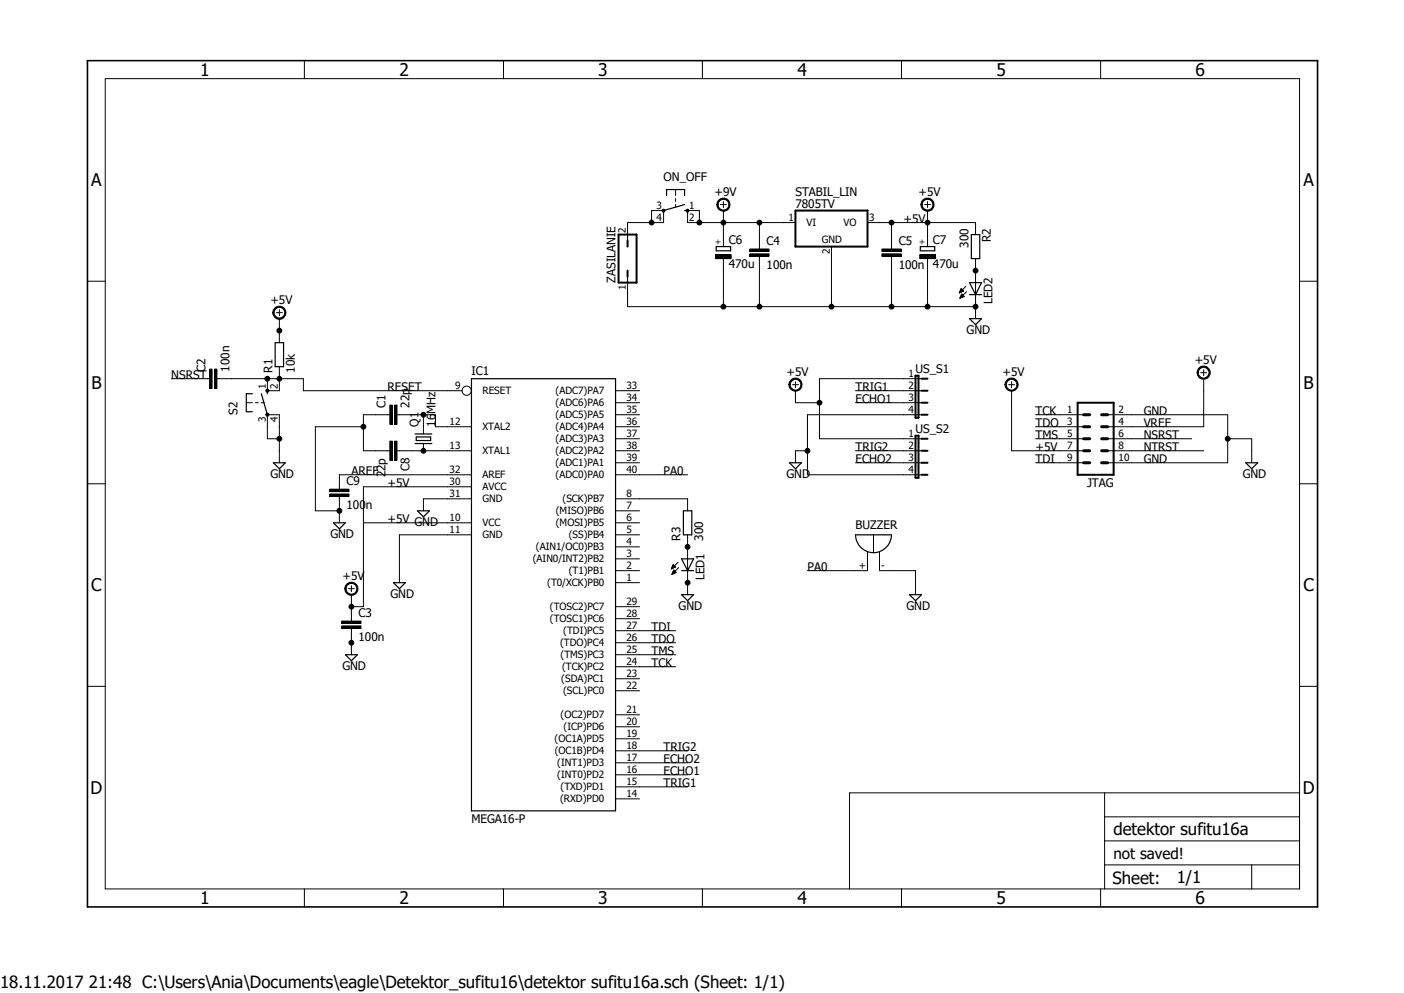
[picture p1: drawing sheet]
<svg xmlns="http://www.w3.org/2000/svg" width="297mm" height="210mm" viewBox="0 0 297 210" stroke-linecap="round" stroke-linejoin="round" font-family="sans-serif">
<path d="M17.9 12.5l261.2 179.9M279.1 12.5l-261.2 179.9" fill="none" stroke="#fff" stroke-width=".21"/>
<g fill="none" stroke="#000" stroke-width=".42">
<path d="M130.9 49.6h3.8v10.2h-3.8zM132.8 50.9v1.3M132.8 57.2v1.3M168.3 44.5h15.2v7.7h-15.2zM193.7 79.5h.6v8.8h-.6zM193.7 92.2h.6v8.8h-.6zM194.9 85.2h1.3M194.9 82.6h1.3M194.9 80.1h1.3M194.9 87.7h1.3M194.9 97.9h1.3M194.9 95.3h1.3"/>
<path d="M194.9 92.8h1.3M228 85.2h7.6v15.2h-7.6zM194.9 100.4h1.3"/>
</g>
<g fill="none" stroke="#000" stroke-width=".21">
<path d="M22.3 16.6h252.6v171.4h-252.6zM64.4 12.8v3.8M106.5 12.8v3.8M148.6 12.8v3.8M190.7 12.8v3.8M232.8 12.8v3.8M18.5 59.5h3.8M132.8 58.5v6.4h73.6M137.8 47.1v-2.6h2.6v2.6h-7.6v3.8M140.1 44.3h.5v.5h-.5zM142.9 40.1v1.3M142.9 42v.6"/>
<path d="M142.9 43.3v.6M145.2 44.3h.5v.5h-.5zM148 47.1v-2.6h-2.5v2.6h22.8M151.4 53.8h3.3v.9h-3.3zM152 42.4a1.4 1.4 0 0 1 2.2 .1 1.4 1.4 0 0 1-.8 2.1 1.4 1.4 0 0 1-1.8-1.3h.3a1.15 1.15 0 0 1 1.6-1.1 1.15 1.15 0 0 1 .4 1.9 1.15 1.15 0 0 1-1.9-.4l-.1-.4h-.3zM152.4 43.3h1.3M153 42.6v1.3M153 44.5v7.7M153 54.7v10.2M158.6 53.7h4.1v.5h-4.1zM158.6 52.7h4.1v.5h-4.1zM160.7 47.1v5.6"/>
<path d="M160.7 54.2v10.7M175.9 52.2v12.7M183.5 47.1h22.9v2.5M186.6 53.7h4v.5h-4zM186.6 52.7h4v.5h-4zM188.6 47.1v5.6M188.6 54.2v10.7M194.6 53.8h3.3v.9h-3.3zM195.2 42.4a1.4 1.4 0 0 1 2.2 .1 1.4 1.4 0 0 1-.8 2.1 1.4 1.4 0 0 1-1.8-1.3h.3a1.13 1.13 0 0 1 1.5-1.1 1.13 1.13 0 0 1 .4 1.9 1.13 1.13 0 0 1-1.8-.4l-.1-.4h-.3zM195.6 43.3h1.2M196.2 42.6v1.3M196.2 44.5v7.7"/>
<path d="M196.2 54.7v10.2M206.4 54.7v12.7M274.9 59.5h3.8M44.4 78.1h.5v4h-.5zM45.4 78.1h.5v4h-.5zM58 65.2a1.39 1.39 0 0 1 2.3 .2 1.39 1.39 0 0 1-.8 2.1 1.39 1.39 0 0 1-1.8-1.4h.3a1.15 1.15 0 0 1 1.5-1.1 1.15 1.15 0 0 1 .4 1.9 1.15 1.15 0 0 1-1.9-.4v-.4h-.3zM58.5 66.1h1.2M59.1 65.5v1.3M59.1 67.4v5.1M59.1 77.6v5h-2.5v-2.5M202.9 61.9h.1M203 61.8h.2"/>
<path d="M203 61.8h.4M203.1 61.6h.5M203.1 63.1h.1M203.1 61.6h.7M203.1 63h.2M203.2 61.5h.6M203.2 62.9h.3M203.2 61.4h.5M203.2 62.8h.5M203.2 61.3h.4M203.2 61.2h.3M203.2 62.7h.7"/>
<path d="M203.3 61.1h.1M203.3 62.7h.6M203.3 62.5h.5M203.3 62.4h.4M203.4 62.4h.2M203.4 62.3h.1M203.5 62.2l.5 .5-.9 .4zM203.8 61.6l-.5-.6-.4 .9M203.8 61.6l-.9 .3M204.3 60.5l-1.4 1.4M204.5 61.7l-1.4 1.4M253.5 77.9a1.4 1.4 0 0 1 2.3 .1 1.4 1.4 0 0 1-.7 2.1 1.4 1.4 0 0 1-1.9-1.3h.3a1.15 1.15 0 0 1 1.7-.9 1.15 1.15 0 0 1 .2 1.9 1.15 1.15 0 0 1-1.9-.6v-.4h-.3z"/>
<path d="M254 78.8h1.3M254.6 78.2v1.3M36.2 80.1h8.2M45.9 80.1h18.3v2.5h33.5M52.1 85.2h1.3M54 85.2h.7M55.3 85.2h.6M56.3 87.5h.5v.4l-.2 .2-.3-.2-.1-.2zM56.3 82.4h.5v.4l-.2 .2-.3-.2-.1-.2zM59.1 92.8h-2.5v-5.1h2.5v10.2M76.9 90.3h-10.2v17.7h5.1M82.5 85.7h.5v4h-.5z"/>
<path d="M82.5 93.3h.5v4.1h-.5zM82.5 87.7h-5.6v7.6h5.6M83.5 85.7h.5v4h-.5zM83.5 93.3h.5v4.1h-.5zM84 87.7h8.1v2.6h7.6M84 95.3h15.7M89.6 87.7v4.1M89.6 93.8v1.5M130.2 87.7h5.1M130.2 95.3h5.1M130.2 90.3h5.1M130.2 92.8h5.1"/>
<path d="M130.2 97.9h5.1M130.2 85.2h5.1M130.2 82.6h5.1M167.2 80.5a1.39 1.39 0 0 1 2.2 .1 1.39 1.39 0 0 1-.8 2.1 1.39 1.39 0 0 1-1.7-1.3h.2a1.15 1.15 0 0 1 1.6-1.2 1.15 1.15 0 0 1 .4 1.9 1.15 1.15 0 0 1-1.9-.4l-.1-.3h-.2zM167.6 81.4h1.3M168.3 82.6v2.6h5.1M168.3 80.7v1.3M170.8 95.3h-2.5v2.6M181 95.3h13.9M181 97.9h13.9M181 85.2h13.9M181 82.6h13.9"/>
<path d="M194.9 87.7h-24.1v12.7h24.1M194.9 80.1h-21.5v12.7h21.5M212.9 80.5a1.39 1.39 0 0 1 2.3 .1 1.39 1.39 0 0 1-.8 2.1 1.39 1.39 0 0 1-1.8-1.3h.3a1.13 1.13 0 0 1 1.5-1.1 1.13 1.13 0 0 1 .4 1.8 1.13 1.13 0 0 1-1.9-.4v-.3h-.3zM213.4 81.4h1.2M214 82.6v12.7h15.2M214 80.7v1.3M219.1 87.7h10.1M219.1 90.3h10.1M219.1 92.8h10.1M219.1 97.9h10.1M234.3 87.7h25.4v10.2h-25.4M234.3 95.3h20.3"/>
<path d="M234.3 92.8h17.8M254.6 80.1v10.2h-20.3M259.7 92.8h5.1v5.1M18.5 102.3h3.8M69.8 104.5h4v.5h-4zM69.8 103.5h4v.5h-4zM71.8 105v5.6M76.9 110.6h22.8M99.7 105.5h-10.1v2.5M99.7 100.4h-27.9v3.1M99.7 113.1h-15.2v10.1M99.7 103h-22.8v25.3h-2.6"/>
<path d="M130.2 105.5h15.3v2.5M130.2 100.4h15.3M130.2 108h5.1M130.2 110.6h5.1M130.2 113.1h5.1M130.2 115.7h5.1M130.2 118.2h5.1M142.2 119.9h.7M142.2 119.8h.6M142.2 119.8h.5M142.3 119.7h.3M142.3 119.6h.2"/>
<path d="M142.4 119.5h.1M142.9 119.9l-.5-.5-.4 .9M142.9 119.9l-.9 .4M143.4 118.9l-1.4 1.4M145.5 113.1v12.7M183.5 116.8v3.9h-12.7M184.8 113.1v3.8M186.1 116.8v3.9h7.6v5.1M274.9 102.3h3.8M72.3 132.4h4.1v.5h-4.1zM72.3 131.4h4.1v.5h-4.1zM73.3 123.6a1.4 1.4 0 0 1 2.2 .2 1.4 1.4 0 0 1-.8 2.1 1.4 1.4 0 0 1-1.8-1.4h.3a1.13 1.13 0 0 1 1.6-1.1 1.13 1.13 0 0 1 .3 1.9 1.13 1.13 0 0 1-1.8-.4l-.1-.4h-.3z"/>
<path d="M73.7 124.5h1.3M74.3 123.9v1.2M74.3 125.8v5.6M74.3 132.9v5.6M130.2 120.7h5.1M130.2 123.2h5.1M130.2 128.3h5.1M130.2 130.9h5.1M130.2 133.4h12.7M130.2 135.9h12.7M130.2 138.5h12.7M142 120.3h.1"/>
<path d="M142.1 120.2h.2M142.1 120.1h.4M142.2 120h.5M142.2 121.5h.1M142.2 121.4h.2M142.2 121.3h.4M142.3 121.2h.5M142.3 121.1h.7M142.3 121h.6M142.4 120.9h.4M142.4 120.8h.3M142.5 120.7h.2"/>
<path d="M142.5 120.6h.1M142.5 120.6l.5 .5-.8 .4zM143.6 120.1l-1.4 1.4M18.5 145.2h3.8M130.2 141h12.7M130.2 143.6h5.1M130.2 146.1h5.1M130.2 158.8h15.3M130.2 156.3h5.1M130.2 153.7h5.1M130.2 151.2h5.1M274.9 145.2h3.8"/>
<path d="M130.2 169h5.1M130.2 166.4h15.3M130.2 163.9h15.3M130.2 161.3h15.3M233.7 167.7v20.3M233.7 177.8h41.2M233.7 172.8h41.2M274.9 167.7h-95.2v20.3M64.4 188v3.8M106.5 188v3.8M148.6 188v3.8M190.7 188v3.8"/>
<path d="M232.8 188v3.8M233.7 182.9h41.2M264.8 182.9v5.1"/>
<circle cx="137.8" cy="47.1" r=".51"/>
<circle cx="148" cy="47.1" r=".51"/>
<circle cx="153" cy="47.1" r=".51"/>
<circle cx="160.7" cy="47.1" r=".51"/>
<circle cx="188.6" cy="47.1" r=".51"/>
<circle cx="196.2" cy="47.1" r=".51"/>
<circle cx="206.4" cy="57.2" r=".51"/>
<circle cx="59.1" cy="69.9" r=".51"/>
<circle cx="153" cy="64.9" r=".51"/>
<circle cx="160.7" cy="64.9" r=".51"/>
<circle cx="175.9" cy="64.9" r=".51"/>
<circle cx="188.6" cy="64.9" r=".51"/>
<circle cx="196.2" cy="64.9" r=".51"/>
<circle cx="206.4" cy="64.9" r=".51"/>
<circle cx="56.6" cy="80.1" r=".51"/>
<circle cx="59.1" cy="92.8" r=".51"/>
<circle cx="59.1" cy="80.1" r=".51"/>
<circle cx="76.9" cy="90.3" r=".51"/>
<circle cx="89.6" cy="95.3" r=".51"/>
<circle cx="89.6" cy="87.7" r=".51"/>
<circle cx="98.7" cy="82.6" r=".98"/>
<circle cx="170.8" cy="95.3" r=".51"/>
<circle cx="173.4" cy="85.2" r=".51"/>
<circle cx="259.7" cy="92.8" r=".51"/>
<circle cx="71.8" cy="108" r=".51"/>
<circle cx="145.5" cy="115.7" r=".51"/>
<circle cx="74.3" cy="128.3" r=".51"/>
<circle cx="74.3" cy="135.9" r=".51"/>
<circle cx="145.5" cy="123.2" r=".51"/>
</g>
<g fill="#000">
<path d="M140.1 44.3h.5v.5h-.5z" fill-rule="evenodd"/>
<path d="M145.2 44.3h.5v.5h-.5z" fill-rule="evenodd"/>
<path d="M151.4 53.8h3.3v.9h-3.3z" fill-rule="evenodd"/>
<path d="M152 42.4a1.4 1.4 0 0 1 2.2 .1 1.4 1.4 0 0 1-.8 2.1 1.4 1.4 0 0 1-1.8-1.3h.3a1.15 1.15 0 0 1 1.6-1.1 1.15 1.15 0 0 1 .4 1.9 1.15 1.15 0 0 1-1.9-.4l-.1-.4h-.3z" fill-rule="evenodd"/>
<path d="M158.6 53.7h4.1v.5h-4.1z" fill-rule="evenodd"/>
<path d="M158.6 52.7h4.1v.5h-4.1z" fill-rule="evenodd"/>
<path d="M186.6 53.7h4v.5h-4z" fill-rule="evenodd"/>
<path d="M186.6 52.7h4v.5h-4z" fill-rule="evenodd"/>
<path d="M194.6 53.8h3.3v.9h-3.3z" fill-rule="evenodd"/>
<path d="M195.2 42.4a1.4 1.4 0 0 1 2.2 .1 1.4 1.4 0 0 1-.8 2.1 1.4 1.4 0 0 1-1.8-1.3h.3a1.13 1.13 0 0 1 1.5-1.1 1.13 1.13 0 0 1 .4 1.9 1.13 1.13 0 0 1-1.8-.4l-.1-.4h-.3z" fill-rule="evenodd"/>
<path d="M44.4 78.1h.5v4h-.5z" fill-rule="evenodd"/>
<path d="M45.4 78.1h.5v4h-.5z" fill-rule="evenodd"/>
<path d="M58 65.2a1.39 1.39 0 0 1 2.3 .2 1.39 1.39 0 0 1-.8 2.1 1.39 1.39 0 0 1-1.8-1.4h.3a1.15 1.15 0 0 1 1.5-1.1 1.15 1.15 0 0 1 .4 1.9 1.15 1.15 0 0 1-1.9-.4v-.4h-.3z" fill-rule="evenodd"/>
<path d="M253.5 77.9a1.4 1.4 0 0 1 2.3 .1 1.4 1.4 0 0 1-.7 2.1 1.4 1.4 0 0 1-1.9-1.3h.3a1.15 1.15 0 0 1 1.7-.9 1.15 1.15 0 0 1 .2 1.9 1.15 1.15 0 0 1-1.9-.6v-.4h-.3z" fill-rule="evenodd"/>
<path d="M56.3 87.5h.5v.4l-.2 .2-.3-.2-.1-.2z" fill-rule="evenodd"/>
<path d="M56.3 82.4h.5v.4l-.2 .2-.3-.2-.1-.2z" fill-rule="evenodd"/>
<path d="M82.5 85.7h.5v4h-.5z" fill-rule="evenodd"/>
<path d="M82.5 93.3h.5v4.1h-.5z" fill-rule="evenodd"/>
<path d="M83.5 85.7h.5v4h-.5z" fill-rule="evenodd"/>
<path d="M83.5 93.3h.5v4.1h-.5z" fill-rule="evenodd"/>
<path d="M167.2 80.5a1.39 1.39 0 0 1 2.2 .1 1.39 1.39 0 0 1-.8 2.1 1.39 1.39 0 0 1-1.7-1.3h.2a1.15 1.15 0 0 1 1.6-1.2 1.15 1.15 0 0 1 .4 1.9 1.15 1.15 0 0 1-1.9-.4l-.1-.3h-.2z" fill-rule="evenodd"/>
<path d="M212.9 80.5a1.39 1.39 0 0 1 2.3 .1 1.39 1.39 0 0 1-.8 2.1 1.39 1.39 0 0 1-1.8-1.3h.3a1.13 1.13 0 0 1 1.5-1.1 1.13 1.13 0 0 1 .4 1.8 1.13 1.13 0 0 1-1.9-.4v-.3h-.3z" fill-rule="evenodd"/>
<path d="M69.8 104.5h4v.5h-4z" fill-rule="evenodd"/>
<path d="M69.8 103.5h4v.5h-4z" fill-rule="evenodd"/>
<path d="M72.3 132.4h4.1v.5h-4.1z" fill-rule="evenodd"/>
<path d="M72.3 131.4h4.1v.5h-4.1z" fill-rule="evenodd"/>
<path d="M73.3 123.6a1.4 1.4 0 0 1 2.2 .2 1.4 1.4 0 0 1-.8 2.1 1.4 1.4 0 0 1-1.8-1.4h.3a1.13 1.13 0 0 1 1.6-1.1 1.13 1.13 0 0 1 .3 1.9 1.13 1.13 0 0 1-1.8-.4l-.1-.4h-.3z" fill-rule="evenodd"/>
<circle cx="137.8" cy="47.1" r=".51"/>
<circle cx="148" cy="47.1" r=".51"/>
<circle cx="153" cy="47.1" r=".51"/>
<circle cx="160.7" cy="47.1" r=".51"/>
<circle cx="188.6" cy="47.1" r=".51"/>
<circle cx="196.2" cy="47.1" r=".51"/>
<circle cx="206.4" cy="57.2" r=".51"/>
<circle cx="59.1" cy="69.9" r=".51"/>
<circle cx="153" cy="64.9" r=".51"/>
<circle cx="160.7" cy="64.9" r=".51"/>
<circle cx="175.9" cy="64.9" r=".51"/>
<circle cx="188.6" cy="64.9" r=".51"/>
<circle cx="196.2" cy="64.9" r=".51"/>
<circle cx="206.4" cy="64.9" r=".51"/>
<circle cx="56.6" cy="80.1" r=".51"/>
<circle cx="59.1" cy="92.8" r=".51"/>
<circle cx="59.1" cy="80.1" r=".51"/>
<circle cx="76.9" cy="90.3" r=".51"/>
<circle cx="89.6" cy="95.3" r=".51"/>
<circle cx="89.6" cy="87.7" r=".51"/>
<circle cx="170.8" cy="95.3" r=".51"/>
<circle cx="173.4" cy="85.2" r=".51"/>
<circle cx="259.7" cy="92.8" r=".51"/>
<circle cx="71.8" cy="108" r=".51"/>
<circle cx="145.5" cy="115.7" r=".51"/>
<circle cx="74.3" cy="128.3" r=".51"/>
<circle cx="74.3" cy="135.9" r=".51"/>
<circle cx="145.5" cy="123.2" r=".51"/>
</g>
<g fill="none" stroke="#000" stroke-width=".25">
<path d="M141 41.4v-1.3h3.8v1.3M144.8 44.5h.7M144.8 43.3l-4.4 1.2M151.5 52.2h3.1v.8h-3.1zM194.7 52.2h3v.8h-3zM205.1 59.8h2.5l-1.2 2.5zM205.5 49.6h1.8v5.1h-1.8zM58.2 72.5h1.8v5.1h-1.8zM205.1 67.4h2.5l-1.2 1.3zM205.1 62.3h2.5M53.4 83.3h-1.3v3.8h1.3M55.3 83.3l1.3 4.4"/>
<path d="M56.6 82.6v.7M57.8 97.9h2.6l-1.3 1.2zM87.8 91.8h3.6M87.8 93.8h3.6M88.1 92.4h3v.8h-3zM99.7 80.1h30.5v91.4h-30.5zM167 97.9h2.5l-1.2 1.2zM263.5 97.9h2.6l-1.3 1.2zM70.5 110.6h2.6l-1.3 1.2zM88.3 108h2.5l-1.2 1.3zM144.2 118.2h2.5l-1.2 2.5zM144.6 108h1.7v5.1h-1.7z"/>
<path d="M181 113.1h7.6a3.8 3.8 0 0 1-3.8 3.8 3.8 3.8 0 0 1-3.8-3.8zM73.1 138.5h2.5l-1.3 1.2zM83.2 123.2h2.6l-1.3 1.3zM144.2 125.8h2.5l-1.2 1.2zM144.2 120.7h2.5M192.4 125.8h2.5l-1.2 1.2z"/>
</g>
<path d="M229.2 97.9h1.3M229.2 95.3h1.3M229.2 92.8h1.3M229.2 90.3h1.3M229.2 87.7h1.3M233 97.9h1.3M233 95.3h1.3M233 92.8h1.3M233 90.3h1.3M233 87.7h1.3" fill="none" stroke="#000" stroke-width=".64"/>
<path d="M18.5 12.8h260.2v179h-260.2z" fill="none" stroke="#000" stroke-width=".34"/>
<g font-size="3.7">
<text x="42.4" y="16">1</text>
<text x="84.5" y="16">2</text>
<text x="126.6" y="16">3</text>
<text x="168.7" y="16">4</text>
<text x="210.8" y="16">5</text>
<text x="252.9" y="16">6</text>
<text x="19.3" y="39.4">A</text>
<text x="275.7" y="39.4">A</text>
<text x="19.3" y="82.2">B</text>
<text x="275.8" y="82.2">B</text>
<text x="19.3" y="125.1">C</text>
<text x="275.7" y="125.1">C</text>
<text x="19.2" y="167.9">D</text>
<text x="275.6" y="167.9">D</text>
<text x="42.4" y="191.2">1</text>
<text x="84.5" y="191.2">2</text>
<text x="126.6" y="191.2">3</text>
<text x="168.7" y="191.2">4</text>
<text x="210.8" y="191.2">5</text>
<text x="252.9" y="191.2">6</text>
</g>
<g font-size="3.6">
<text x="235.6" y="176.6">detektor sufitu16a</text>
<text x="235.3" y="186.9">Sheet:</text>
<text x="248.9" y="186.7">1/1</text>
<text x="0" y="208.9">18.11.2017 21:48 C:\Users\Ania\Documents\eagle\Detektor_sufitu16\detektor sufitu16a.sch (Sheet: 1/1)</text>
</g>
<text font-size="3.2" x="235.6" y="181.7">not saved!</text>
<g font-size="2.5">
<text x="140.4" y="38.2">ON_OFF</text>
<text x="151.1" y="41.4">+9V</text>
<text x="168.3" y="41.4">STABIL_LIN</text>
<text x="194.3" y="41.4">+5V</text>
<text x="168.3" y="43.9">7805TV</text>
<text x="191.1" y="47.1">+5V</text>
<text x="154.2" y="51.7">C6</text>
<text x="162.2" y="51.8">C4</text>
<text x="190.1" y="51.8">C5</text>
<text x="197.4" y="51.7">C7</text>
<text x="204.9" y="52.4" transform="rotate(-90 204.9 52.4)">300</text>
<text x="209.6" y="51.3" transform="rotate(-90 209.6 51.3)">R2</text>
<text x="130.2" y="59.8" transform="rotate(-90 130.2 59.8)">ZASILANIE</text>
<text x="154.2" y="56.8">470u</text>
<text x="162.2" y="56.9">100n</text>
<text x="190.1" y="56.9">100n</text>
<text x="197.4" y="56.8">470u</text>
<text x="57.2" y="64.2">+5V</text>
<text x="209.9" y="64.3" transform="rotate(-90 209.9 64.3)">LED2</text>
<text x="204.5" y="70.6">GND</text>
<text x="252.7" y="76.9">+5V</text>
<text x="36.2" y="80.1">NSRST</text>
<text x="43.5" y="78.6" transform="rotate(-90 43.5 78.6)">C2</text>
<text x="48.6" y="78.6" transform="rotate(-90 48.6 78.6)">100n</text>
<text x="57.6" y="78.8" transform="rotate(-90 57.6 78.8)">R1</text>
<text x="62.4" y="78.8" transform="rotate(-90 62.4 78.8)">10k</text>
<text x="82" y="82.6">RESET</text>
<text x="99.7" y="79.3">IC1</text>
<text x="166.4" y="79.5">+5V</text>
<text x="181" y="82.6">TRIG1</text>
<text x="193.7" y="78.8">US_S1</text>
<text x="212.1" y="79.5">+5V</text>
<text x="50.2" y="87.7" transform="rotate(-90 50.2 87.7)">S2</text>
<text x="81.6" y="86.2" transform="rotate(-90 81.6 86.2)">C1</text>
<text x="86.7" y="86.2" transform="rotate(-90 86.7 86.2)">22p</text>
<text x="181" y="85.2">ECHO1</text>
<text x="219.1" y="87.7">TCK</text>
<text x="241.9" y="87.7">GND</text>
<text x="88.6" y="90.3" transform="rotate(-90 88.6 90.3)">Q1</text>
<text x="92.1" y="90.3" transform="rotate(-90 92.1 90.3)">16MHz</text>
<text x="181" y="95.3">TRIG2</text>
<text x="193.7" y="91.5">US_S2</text>
<text x="219.1" y="90.3">TDO</text>
<text x="219.1" y="92.8">TMS</text>
<text x="219.1" y="95.3">+5V</text>
<text x="241.9" y="95.3">NTRST</text>
<text x="241.9" y="90.3">VREF</text>
<text x="241.9" y="92.8">NSRST</text>
<text x="57.2" y="101.1">GND</text>
<text x="74.3" y="100.4">AREF</text>
<text x="81.6" y="101" transform="rotate(-90 81.6 101)">22p</text>
<text x="86.7" y="99.7" transform="rotate(-90 86.7 99.7)">C8</text>
<text x="140.4" y="100.4">PA0</text>
<text x="166.4" y="101.1">GND</text>
<text x="181" y="97.9">ECHO2</text>
<text x="219.1" y="97.9">TDI</text>
<text x="241.9" y="97.9">GND</text>
<text x="262.9" y="101.1">GND</text>
<text x="73.3" y="107.7">100n</text>
<text x="73.3" y="102.6">C9</text>
<text x="82" y="103">+5V</text>
<text x="230" y="103">JTAG</text>
<text x="69.9" y="113.8">GND</text>
<text x="82" y="110.6">+5V</text>
<text x="87.7" y="111.2">GND</text>
<text x="181" y="111.8">BUZZER</text>
<text x="143.9" y="114.4" transform="rotate(-90 143.9 114.4)">R3</text>
<text x="148.8" y="114.4" transform="rotate(-90 148.8 114.4)">300</text>
<text x="72.4" y="122.6">+5V</text>
<text x="149" y="122.7" transform="rotate(-90 149 122.7)">LED1</text>
<text x="170.8" y="120.7">PA0</text>
<text x="75.9" y="130.5">C3</text>
<text x="82.6" y="126.4">GND</text>
<text x="143.6" y="128.9">GND</text>
<text x="191.8" y="128.9">GND</text>
<text x="75.9" y="135.6">100n</text>
<text x="137.8" y="135.9">TDO</text>
<text x="137.8" y="133.4">TDI</text>
<text x="72.4" y="141.6">GND</text>
<text x="137.8" y="141">TCK</text>
<text x="137.8" y="138.5">TMS</text>
<text x="140.4" y="158.8">TRIG2</text>
<text x="140.4" y="161.3">ECHO2</text>
<text x="140.4" y="166.4">TRIG1</text>
<text x="140.4" y="163.9">ECHO1</text>
<text x="99.7" y="174">MEGA16-P</text>
</g>
<g font-size="2.1">
<text x="138.9" y="44.2">3</text>
<text x="138.9" y="46.7">4</text>
<text x="145.8" y="44.2">1</text>
<text x="145.8" y="46.7">2</text>
<text x="166.8" y="46.7">1</text>
<text x="170.6" y="47.8">VI</text>
<text x="178.4" y="47.8">VO</text>
<text x="183.9" y="46.7">3</text>
<text x="132.4" y="49.3" transform="rotate(-90 132.4 49.3)">2</text>
<text x="173.9" y="51.4">GND</text>
<text x="175.6" y="53.7" transform="rotate(-90 175.6 53.7)">2</text>
<text x="132.4" y="61.3" transform="rotate(-90 132.4 61.3)">1</text>
<text x="56.2" y="82.3" transform="rotate(-90 56.2 82.3)">1</text>
<text x="58.8" y="82.3" transform="rotate(-90 58.8 82.3)">2</text>
<text x="96.3" y="82.3">9</text>
<text x="102.1" y="83.4">RESET</text>
<text x="117.5" y="83.4">(ADC7)PA7</text>
<text x="132.5" y="82.3">33</text>
<text x="192.2" y="79.8">1</text>
<text x="192.2" y="82.3">2</text>
<text x="56.2" y="89.2" transform="rotate(-90 56.2 89.2)">3</text>
<text x="58.8" y="89.2" transform="rotate(-90 58.8 89.2)">4</text>
<text x="95.1" y="89.9">12</text>
<text x="117.5" y="85.9">(ADC6)PA6</text>
<text x="117.5" y="88.5">(ADC5)PA5</text>
<text x="132.5" y="84.8">34</text>
<text x="132.5" y="87.3">35</text>
<text x="132.5" y="89.9">36</text>
<text x="192.2" y="84.8">3</text>
<text x="192.2" y="87.3">4</text>
<text x="225.8" y="87.3">1</text>
<text x="225.8" y="89.9">3</text>
<text x="236.6" y="87.3">2</text>
<text x="236.6" y="89.9">4</text>
<text x="95.1" y="95">13</text>
<text x="102.1" y="91">XTAL2</text>
<text x="117.5" y="91">(ADC4)PA4</text>
<text x="117.5" y="93.6">(ADC3)PA3</text>
<text x="132.5" y="92.4">37</text>
<text x="132.5" y="95">38</text>
<text x="192.2" y="92.4">1</text>
<text x="192.2" y="95">2</text>
<text x="225.8" y="92.4">5</text>
<text x="225.8" y="95">7</text>
<text x="236.6" y="92.4">6</text>
<text x="236.6" y="95">8</text>
<text x="95.1" y="100">32</text>
<text x="102.1" y="101.2">AREF</text>
<text x="102.1" y="96.1">XTAL1</text>
<text x="117.5" y="96.1">(ADC2)PA2</text>
<text x="117.5" y="98.6">(ADC1)PA1</text>
<text x="117.5" y="101.2">(ADC0)PA0</text>
<text x="132.5" y="97.5">39</text>
<text x="132.5" y="100">40</text>
<text x="192.2" y="97.5">3</text>
<text x="192.2" y="100">4</text>
<text x="225.8" y="97.5">9</text>
<text x="236.6" y="97.5">10</text>
<text x="95.1" y="105.1">31</text>
<text x="95.1" y="102.6">30</text>
<text x="102.1" y="106.3">GND</text>
<text x="102.1" y="103.7">AVCC</text>
<text x="119" y="106.3">(SCK)PB7</text>
<text x="132.5" y="105.1">8</text>
<text x="132.5" y="107.7">7</text>
<text x="95.1" y="110.2">10</text>
<text x="95.1" y="112.7">11</text>
<text x="102.1" y="111.3">VCC</text>
<text x="102.1" y="113.9">GND</text>
<text x="117.6" y="108.8">(MISO)PB6</text>
<text x="117.6" y="111.3">(MOSI)PB5</text>
<text x="120.3" y="113.9">(SS)PB4</text>
<text x="132.5" y="110.2">6</text>
<text x="132.5" y="112.7">5</text>
<text x="112.7" y="119">(AIN0/INT2)PB2</text>
<text x="113.4" y="116.4">(AIN1/OC0)PB3</text>
<text x="132.5" y="115.3">4</text>
<text x="132.5" y="117.8">3</text>
<text x="115.8" y="124">(T0/XCK)PB0</text>
<text x="120.3" y="121.5">(T1)PB1</text>
<text x="132.5" y="120.4">2</text>
<text x="132.5" y="122.9">1</text>
<text x="181.7" y="120.4">+</text>
<text x="186.4" y="120.4">-</text>
<text x="116.3" y="129.1">(TOSC2)PC7</text>
<text x="116.3" y="131.6">(TOSC1)PC6</text>
<text x="132.5" y="128">29</text>
<text x="132.5" y="130.5">28</text>
<text x="118.5" y="136.7">(TDO)PC4</text>
<text x="119.2" y="134.2">(TDI)PC5</text>
<text x="132.5" y="133.1">27</text>
<text x="132.5" y="135.6">26</text>
<text x="118.6" y="139.2">(TMS)PC3</text>
<text x="118.9" y="141.8">(TCK)PC2</text>
<text x="132.5" y="138.1">25</text>
<text x="132.5" y="140.7">24</text>
<text x="132.5" y="143.2">23</text>
<text x="118.7" y="144.3">(SDA)PC1</text>
<text x="119.1" y="146.9">(SCL)PC0</text>
<text x="132.5" y="145.8">22</text>
<text x="118.6" y="151.9">(OC2)PD7</text>
<text x="119.2" y="154.5">(ICP)PD6</text>
<text x="132.5" y="155.9">19</text>
<text x="132.5" y="153.4">20</text>
<text x="132.5" y="150.8">21</text>
<text x="117.3" y="157">(OC1A)PD5</text>
<text x="117.3" y="159.6">(OC1B)PD4</text>
<text x="132.5" y="161">17</text>
<text x="132.5" y="158.5">18</text>
<text x="117.9" y="164.6">(INT0)PD2</text>
<text x="117.9" y="162.1">(INT1)PD3</text>
<text x="118.6" y="167.2">(TXD)PD1</text>
<text x="132.5" y="166.1">15</text>
<text x="132.5" y="163.5">16</text>
<text x="118.5" y="169.7">(RXD)PD0</text>
<text x="132.5" y="168.6">14</text>
</g>
<g font-size="1.8">
<text x="152.5" y="51.8" transform="rotate(-90 152.5 51.8)">+</text>
<text x="195.6" y="51.8" transform="rotate(-90 195.6 51.8)">+</text>
</g>
</svg>
